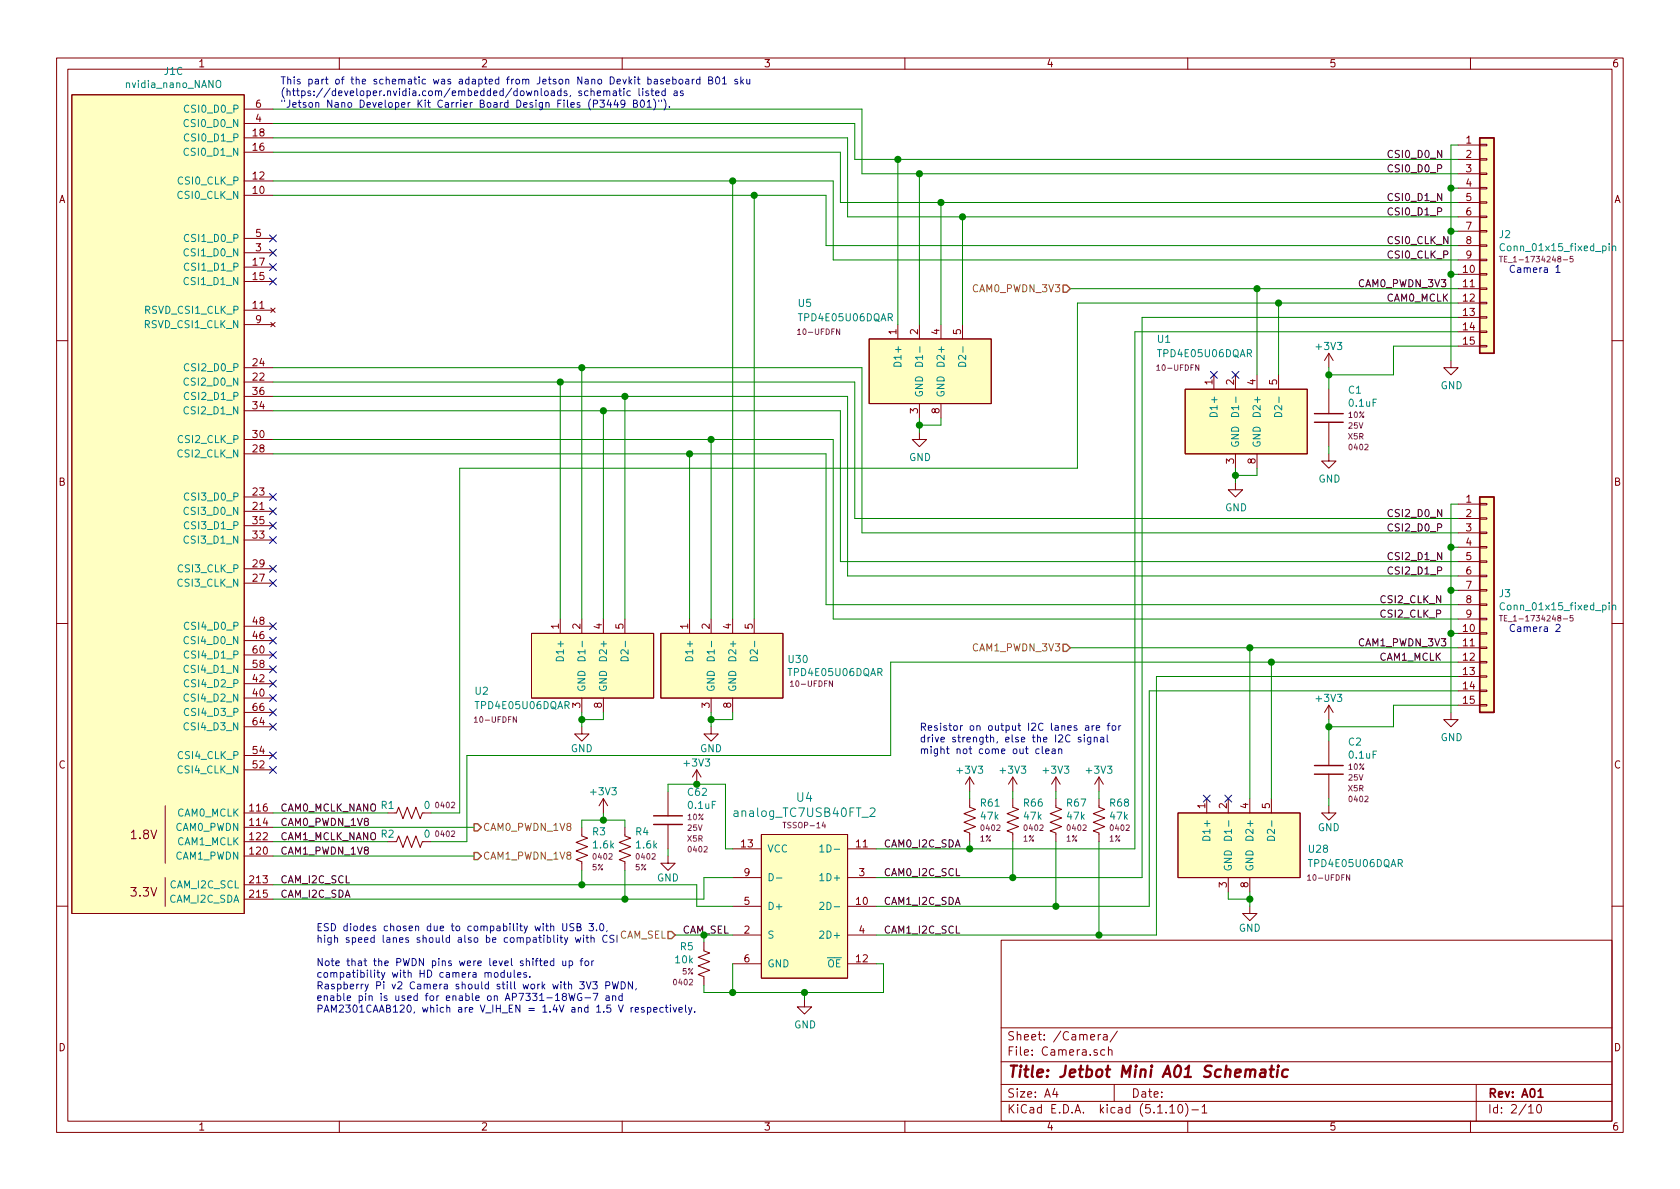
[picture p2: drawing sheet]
<svg xmlns="http://www.w3.org/2000/svg" width="297mm" height="210mm" viewBox="0 0 297 210" stroke-linecap="round" stroke-linejoin="round" font-family="sans-serif">
<g fill="none" stroke="#840000" stroke-width=".18">
<path d="M10 10.3h277v189.9h-277zM12 12.2h273v186.1h-273zM12.7 16.8h30.5v144.7h-30.5zM43.2 19.3h5.1M60 10.3v1.9M110 10.3v1.9M160 10.3v1.9M210 10.3v1.9M260 10.3v1.9M43.2 34.5h5.1M43.2 32h5.1M43.2 26.9h5.1"/>
<path d="M43.2 24.4h5.1M43.2 21.8h5.1M257.8 25.6h3.8M257.8 28.2h3.8M257.8 30.7h3.8M257.8 33.3h3.8M257.8 35.8h3.8M257.8 38.3h3.8M261.6 38.2h1.3v.3h-1.3zM261.6 35.7h1.3v.2h-1.3zM261.6 33.1h1.3v.3h-1.3zM261.6 30.6h1.3v.3h-1.3z"/>
<path d="M261.6 28.1h1.3v.2h-1.3zM261.6 25.5h1.3v.3h-1.3zM43.2 54.9h5.1M43.2 49.8h5.1M43.2 47.2h5.1M43.2 44.7h5.1M43.2 42.2h5.1M43.2 57.4h5.1M47.9 54.5l.7 .7M47.9 57l.7 .8M48.6 54.5l-.7 .7M48.6 57l-.7 .8"/>
<path d="M153.7 59.9h21.6v11.5h-21.6zM158.7 57.4v2.5M162.6 57.4v2.5M166.4 57.4v2.5M170.2 57.4v2.5M257.8 48.5h3.8M257.8 51h3.8M257.8 53.6h3.8M257.8 56.1h3.8M257.8 58.7h3.8M257.8 40.9h3.8M257.8 43.4h3.8"/>
<path d="M257.8 46h3.8M261.6 58.5h1.3v.3h-1.3zM261.6 56h1.3v.3h-1.3zM261.6 53.5h1.3v.2h-1.3zM261.6 50.9h1.3v.3h-1.3zM261.6 48.4h1.3v.2h-1.3zM261.6 45.8h1.3v.3h-1.3zM261.6 43.3h1.3v.3h-1.3zM261.6 40.8h1.3v.2h-1.3zM10 60.2h2M43.2 67.6h5.1M43.2 65h5.1"/>
<path d="M43.2 77.7h5.1M43.2 72.6h5.1M43.2 70.1h5.1M162.6 76.4v1.3h1.2l-1.2 1.3-1.3-1.3h1.3M162.6 71.4v2.5M166.4 71.4v2.5M209.5 68.8h21.6v11.5h-21.6zM214.6 66.3v2.5M218.4 66.3v2.5M222.2 66.3v2.5M226.1 66.3v2.5M234.9 62.5v2.5"/>
<path d="M234.9 68.8v4.3M234.9 74.7v4.3M234.9 62.5l-.7 1.2M234.9 62.5l.8 1.2M256.5 63.7v1.3h1.3l-1.3 1.3-1.2-1.3h1.2M257.8 61.2h3.8M261.6 61.1h1.3v.2h-1.3zM285 60.2h2M43.2 90.4h5.1M43.2 87.9h5.1M43.2 80.3h5.1M43.2 95.5h5.1"/>
<path d="M43.2 93h5.1M218.4 85.3v1.3h1.3l-1.3 1.3-1.2-1.3h1.2M218.4 80.3v2.5M222.2 80.3v2.5M234.9 80.3v1.2h1.3l-1.3 1.3-1.2-1.3h1.2M257.8 89.1h3.8M257.8 91.7h3.8M257.8 94.2h3.8M257.8 96.8h3.8M257.8 99.3h3.8M261.6 99.2h1.3v.2h-1.3zM261.6 96.6h1.3v.3h-1.3z"/>
<path d="M261.6 94.1h1.3v.3h-1.3zM261.6 91.6h1.3v.2h-1.3zM261.6 89h1.3v.3h-1.3zM10 110.3h2M43.2 103.1h5.1M43.2 100.6h5.1M43.2 113.3h5.1M43.2 110.7h5.1M43.2 118.4h5.1M43.2 115.8h5.1M94 112h21.6v11.4h-21.6zM99.1 109.5v2.5"/>
<path d="M102.9 109.5v2.5M106.7 109.5v2.5M110.5 109.5v2.5M116.8 112h21.6v11.4h-21.6zM121.9 109.5v2.5M125.7 109.5v2.5M129.5 109.5v2.5M133.3 109.5v2.5M257.8 112h3.8M257.8 114.5h3.8M257.8 117.1h3.8M257.8 119.6h3.8"/>
<path d="M257.8 101.8h3.8M257.8 104.4h3.8M257.8 106.9h3.8M257.8 109.5h3.8M261.6 119.5h1.3v.3h-1.3zM261.6 117h1.3v.2h-1.3zM261.6 114.4h1.3v.3h-1.3zM261.6 111.9h1.3v.2h-1.3zM261.6 109.3h1.3v.3h-1.3zM261.6 106.8h1.3v.3h-1.3zM261.6 104.3h1.3v.2h-1.3zM261.6 101.7h1.3v.3h-1.3z"/>
<path d="M285 110.3h2M43.2 123.4h5.1M43.2 120.9h5.1M43.2 136.1h5.1M43.2 133.6h5.1M43.2 128.5h5.1M43.2 126h5.1M102.9 128.5v1.3h1.2l-1.2 1.3-1.3-1.3h1.3M102.9 123.4v2.6M106.7 123.4v2.6M118.1 139.9v4.4M123.2 136.1l-.8 1.3"/>
<path d="M123.2 136.1v2.6M123.2 136.1l.8 1.3M125.7 128.5v1.3h1.3l-1.3 1.3-1.2-1.3h1.2M125.7 123.4v2.6M129.5 123.4v2.6M171.4 137.4v2.5M171.4 137.4l-.7 1.3M171.4 137.4l.8 1.3M179.1 137.4v2.5M179.1 137.4l-.8 1.3M179.1 137.4l.7 1.3M186.7 137.4v2.5"/>
<path d="M186.7 137.4l-.8 1.3M186.7 137.4l.8 1.3M194.3 137.4v2.5M194.3 137.4l-.8 1.3M194.3 137.4l.8 1.3M234.9 124.7v2.5M234.9 131.1v4.3M234.9 136.9v4.3M234.9 124.7l-.7 1.3M234.9 124.7l.8 1.3M256.5 126v1.2h1.3l-1.3 1.3-1.2-1.3h1.2M257.8 122.2h3.8"/>
<path d="M257.8 124.7h3.8M261.6 124.6h1.3v.2h-1.3zM261.6 122h1.3v.3h-1.3zM29.2 142.5v10.1M29.2 155.2v5.1M43.2 143.8h5.1M43.2 146.3h5.1M43.2 151.4h5.1M43.2 148.8h5.1M43.2 156.5h5.1M43.2 159h5.1M68.6 143.8h1.5l.4-1.1 .7 2.1 .8-2.1 .8 2.1 .7-2.1 .8 2.1 .4-1h1.5"/>
<path d="M68.6 148.8h1.5l.4-1 .7 2.1 .8-2.1 .8 2.1 .7-2.1 .8 2.1 .4-1.1h1.5M102.9 146.3v1.5l1 .4-2 .8 2 .7-2 .8 2 .8-2 .7 1 .4v1.5M106.7 141.2v2.6M106.7 141.2l-.8 1.3M106.7 141.2l.7 1.3M110.5 146.3v1.5l1 .4-2 .8 2 .7-2 .8 2 .8-2 .7 1 .4v1.5M118.1 151.4v1.2h1.3l-1.3 1.3-1.3-1.3h1.3M118.1 145.8v4.3M129.5 150.1h5.1M129.5 155.2h5.1M134.6 147.6h15.3v25.4h-15.3zM149.9 150.1h5"/>
<path d="M149.9 155.2h5M171.4 141.2v1.5l1.1 .4-2.1 .8 2.1 .7-2.1 .8 2.1 .8-2.1 .7 1 .4v1.5M179.1 141.2v1.5l1 .4-2 .8 2 .7-2 .8 2 .8-2 .7 1 .4v1.5M186.7 141.2v1.5l1 .4-2 .8 2 .7-2 .8 2 .8-2 .7 1 .4v1.5M194.3 141.2v1.5l1 .4-2 .8 2 .7-2 .8 2 .8-2 .7 1 .4v1.5M208.3 143.8h21.6v11.4h-21.6zM213.4 141.2v2.6M217.2 141.2v2.6M217.2 155.2v2.5M221 141.2v2.6M221 155.2v2.5M224.8 141.2v2.6"/>
<path d="M234.9 142.5v1.3h1.3l-1.3 1.2-1.2-1.2h1.2M10 160.2h2M124.5 166.6v1.5l1 .4-2.1 .8 2.1 .7-2.1 .8 2.1 .8-2.1 .7 1.1 .4v1.5M129.5 160.3h5.1M129.5 170.4h5.1M129.5 165.3h5.1M142.2 176.8v1.2h1.3l-1.3 1.3-1.2-1.3h1.2M149.9 160.3h5M149.9 170.4h5M149.9 165.3h5M177 166.3h108v32h-108zM221 160.3v1.2h1.2l-1.2 1.3-1.3-1.3h1.3"/>
<path d="M285 160.2h2M60 198.3v1.9M110 198.3v1.9M160 198.3v1.9M177 194.8h108M177 191.8h108M177 187.8h108M177 181.8h108M186.5 192.5l-.4 1h1M186.8 193v1M194.2 182.9v1M194.6 182.9l-.4 .3"/>
<path d="M195.1 183h.6l.1 .9M195.3 185.7l-.4-.1-.3 .3 .1 .6 .2 .1 .4-.1M195.8 183.3l-.5 .1-.3 .2 .3 .3 .5-.1M196 185.7l.2-.1 .3 .1 .1 .9M196 185.1v1.5M197 191.8v3M197.6 182.3l-1.3 2M206.8 195.8l.5-.5v1.5M206.8 196.8h.9M208.5 195.4l.1-.1a.8 .8 0 0 1 .5 .8 .8 .8 0 0 1-.5 .7 1 1 0 0 1-.1-1.4zM209.6 195.1a1.71 1.71 0 0 1 0 2.3M210 198.3v1.9"/>
<path d="M210.7 196.3h1.2M212.5 195.8l.5-.5v1.5M212.5 196.8h.9M260 198.3v1.9M261 191.8v6.5M270.3 195.8l.4-.5v1.5M270.3 196.8h.8M271.8 195.5l.4-.2a.94 .94 0 0 1 0 1.5 .79 .79 0 0 1-.4-1.3z"/>
</g>
<path d="M272 193l.4-.5v1.5M272 194h.8" fill="none" stroke="#840000" stroke-width=".3"/>
<path d="M221.1 189.4a.47 .47 0 0 1 .4-.3 .47 .47 0 0 1 .5 .3l-.2 1M223 189.2h.7l-.1 1.2M223.8 189.6l-.7 .1a.4 .4 0 0 0-.4 .3 .4 .4 0 0 0 .3 .4l.7-.1M224.5 189.1h.7M224.9 188.4l-.3 1.8 .1 .1 .4 .1M225.9 189.1l-.1 1.3M226 188.4v.2M227.7 189.2a.68 .68 0 0 0-1 .3v.8l.3 .1 .6-.1" fill="none" stroke="#840000" stroke-width=".41"/>
<path d="M261.6 24.4h2.6v38.1h-2.6zM232.4 74.7h5.1M232.4 73.1h5.1M261.6 87.9h2.6v38.1h-2.6zM232.4 136.9h5.1M232.4 135.4h5.1M115.6 145.8h5M115.6 144.3h5" fill="none" stroke="#840000" stroke-width=".25"/>
<g fill="#ffffc2" stroke="#ffffc2" stroke-width=".18">
<path d="M153.7 59.9h21.6v11.5h-21.6z"/>
<path d="M116.8 112h21.6v11.4h-21.6z"/>
<path d="M94 112h21.6v11.4h-21.6z"/>
<path d="M261.6 87.9h2.6v38.1h-2.6z"/>
<path d="M209.5 68.8h21.6v11.5h-21.6z"/>
<path d="M261.6 24.4h2.6v38.1h-2.6z"/>
<path d="M12.7 16.8h30.5v144.7h-30.5z"/>
<path d="M134.6 147.6h15.3v25.4h-15.3z"/>
<path d="M208.3 143.8h21.6v11.4h-21.6z"/>
</g>
<g fill="none" stroke="#008484" stroke-width=".18">
<path d="M38.3 14.4a.45 .45 0 0 1 .7 0 .88 .88 0 0 1-.3 1.1l-.3-.1a1.07 1.07 0 0 1-.1-1zM266 43.2a.6 .6 0 0 0-.8 .4 .6 .6 0 0 0 .6 .7l.2-.1M284.5 43.1v.1M285.1 43.6l.2-.1 .3 .1 .1 .7M285.1 43.5v.8M158.2 64.2a.67 .67 0 0 1 .8-.1 .67 .67 0 0 1 .3 .7h-1.3zM162 64.2a.67 .67 0 0 1 .8-.1 .67 .67 0 0 1 .3 .7h-1.3zM165.8 64.2a.67 .67 0 0 1 .8-.1 .67 .67 0 0 1 .3 .7h-1.2zM169.6 64.2a.67 .67 0 0 1 .8-.1 .67 .67 0 0 1 .3 .7h-1.2zM214.1 73a.67 .67 0 0 1 .8 0 .67 .67 0 0 1 .3 .7h-1.3zM217.9 73a.67 .67 0 0 1 .8 0 .67 .67 0 0 1 .3 .7h-1.3zM221.7 73a.67 .67 0 0 1 .8 0 .67 .67 0 0 1 .3 .7h-1.3z"/>
<path d="M225.5 73a.67 .67 0 0 1 .8 0 .67 .67 0 0 1 .3 .7h-1.3zM98.5 116.2a.67 .67 0 0 1 .8 0 .67 .67 0 0 1 .3 .6h-1.3zM102.3 116.2a.67 .67 0 0 1 .8 0 .67 .67 0 0 1 .3 .6h-1.2zM106.1 116.2a.67 .67 0 0 1 .8 0 .67 .67 0 0 1 .3 .6h-1.2zM110 116.2a.67 .67 0 0 1 .7 0 .67 .67 0 0 1 .3 .6h-1.2zM121.4 116.2a.67 .67 0 0 1 .7 0 .67 .67 0 0 1 .4 .6h-1.3zM125.2 116.2a.67 .67 0 0 1 .8 0 .67 .67 0 0 1 .3 .6h-1.3zM129 116.2a.67 .67 0 0 1 .8 0 .67 .67 0 0 1 .3 .6h-1.3zM132.8 116.2a.67 .67 0 0 1 .8 0 .67 .67 0 0 1 .3 .6h-1.3zM266 106.7a.6 .6 0 0 0-.8 .4 .6 .6 0 0 0 .6 .7l.2-.1M284.5 106.6v.1M285.1 107.1l.2-.1 .3 .1 .1 .7"/>
<path d="M285.1 107v.8M136 154.5a.64 .64 0 0 1 .7 .6 .64 .64 0 0 1-.7 .6zM137.3 155.3h1M145 159.7l.4-.1 .3 .3-.1 .2-.7 .7h.8M145 149.8l.3-.4v1.3M145 154.8l.3-.3v1.2M145 150.7h.7M145 155.7h.7M153.8 143l.6-.1 .2 .1 .1 .3-.9 1.1h.9M212.8 148a.67 .67 0 0 1 .8-.1 .67 .67 0 0 1 .3 .7h-1.3zM216.6 148a.67 .67 0 0 1 .8-.1 .67 .67 0 0 1 .3 .7h-1.2zM220.4 148a.67 .67 0 0 1 .8-.1 .67 .67 0 0 1 .3 .7h-1.2z"/>
<path d="M224.3 148a.67 .67 0 0 1 .7-.1 .67 .67 0 0 1 .3 .7h-1.2zM145 164.8l.4-.2 .3 .4-.1 .2-.7 .7h.8"/>
</g>
<g fill="none" stroke="#840084" stroke-width=".18">
<path d="M141 58.4l.3-.2v1M141 59.2h.6M265.1 45.3h.6M265.4 45.3v1M266 45.8h.3M266.4 45.3h-.4v1h.4M278.1 45.3h-.5v.5h.5l.1 .3-.2 .2-.4-.1M204.5 64.8l.3-.3v1M204.5 65.5h.6M265.1 108.8h.6M265.4 108.8v1M266 109.3h.3"/>
<path d="M266.4 108.8h-.4v1h.4M278.1 108.8h-.5v.5h.5l.1 .3-.2 .2-.4-.1M83.9 127l.3-.3v1M83.9 127.7h.5M139.8 120.7l.2-.3v1M139.8 121.4h.5M231.2 155l.3-.3v1M231.2 155.7h.5"/>
</g>
<g fill="none" stroke="#008400" stroke-width=".18">
<path d="M48.3 19.3h104.1v11.4h105.4M48.3 34.5h97.7v8.9h111.8M48.3 21.8h102.8v6.4h106.7M48.3 24.4h101.6v13.9h107.9M48.3 26.9h100.3v8.9h109.2M48.3 32h99v14h110.5M129.5 32v77.5M133.3 34.5v75M158.7 28.2v29.2M162.6 30.7v26.7M166.4 35.8v21.6M170.2 38.3v19.1"/>
<path d="M256.5 33.3h1.3M257.8 25.6h-1.3v38.1M189.2 51h68.6M222.2 51v15.3M226.1 53.6v12.7M256.5 40.9h1.3M256.5 48.5h1.3M257.8 58.7h-57.1v91.4h-45.8M257.8 53.6h-67.3v29.2h-109.2v61h-5.1M257.8 56.1h-55.9v99.1h-47M48.3 77.7h99v31.8h110.5M48.3 70.1h101.6v31.7h107.9"/>
<path d="M48.3 72.6h100.3v26.7h109.2M48.3 65h104.1v29.2h105.4M48.3 67.6h102.8v24.1h106.7M99.1 67.6v41.9M102.9 65v44.5M106.7 72.6v36.9M110.5 70.1v39.4M125.7 77.7v31.8M162.6 73.9v2.5M166.4 73.9v1.3h-3.8M234.9 65v3.8M234.9 79v1.3"/>
<path d="M257.8 61.2h-11.4v5.1h-11.5M48.3 80.3h97.7v26.6h111.8M121.9 80.3v29.2M218.4 82.8v2.5M222.2 82.8v1.3h-3.8M256.5 96.8h1.3M257.8 89.1h-1.3v36.9M189.2 114.5h68.6M221 114.5v26.7M224.8 117.1v24.1M256.5 112h1.3M256.5 104.4h1.3"/>
<path d="M257.8 117.1h-100.3v16.5h-75v15.2h-6.3M257.8 119.6h-53.3v45.7h-49.6M102.9 126v2.5M106.7 126v1.2h-3.8M118.1 139.9v-1.2h10.2v11.4h1.2M125.7 126v2.5M129.5 126v1.2h-3.8M171.4 139.9v1.3M179.1 139.9v1.3M186.7 139.9v1.3M194.3 139.9v1.3M234.9 127.2v3.9"/>
<path d="M257.8 122.2h-54.6v38.1h-48.3M257.8 124.7h-11.4v3.8h-11.5M48.3 156.5h74.9v3.8h6.3M48.3 143.8h20.3M48.3 148.8h20.3M48.3 146.3h35.5M48.3 151.4h35.5M102.9 146.3v-1.3h7.6v1.3M102.9 153.9v2.6M106.7 143.8v1.2M110.5 153.9v5.1M118.1 150.1v1.3"/>
<path d="M129.5 155.2h-5v3.8h-76.2M171.4 148.8v1.3M179.1 148.8v6.4M186.7 148.8v11.5M194.3 148.8v16.5M217.2 157.7v1.3h3.8M221 157.7v2.6M234.9 141.2v1.3M119.4 165.3h10.1M124.5 165.3v1.3M129.5 170.4v5.1M142.2 175.5v1.3"/>
<path d="M154.9 170.4h1.3v5.1h-31.7v-1.3"/>
</g>
<path d="M188 50.4h.6l.6 .6-.6 .7h-.6zM188 113.9h.6l.6 .6-.6 .7h-.6zM83.8 150.7h.7l.6 .7-.6 .6h-.7zM83.8 145.7h.7l.6 .6-.6 .6h-.7zM118.1 164.7h.6l.7 .6-.7 .7h-.6z" fill="none" stroke="#848400" stroke-width=".25"/>
<g fill="none" stroke="#0000c2" stroke-width=".18">
<path d="M104.9 18.4l.6-.1 .2-.2-.1-.3-.2-.1h-.5v1.3M106.1 17.7h.8l-.4 .5 .3 .1v.6l-.6 .1-.1-.2M106.7 16.2l.2-.1h.3l.1 .8M106.7 16.1v.8M107.3 16.3l.2-.2h.3v.8M107.6 17.6l-.3 .9h.8M107.9 18.1v.9M108.4 16.1h.5l.1 .8M108.9 17.6l-.3 .9h.7M109 16.4h-.4l-.2 .2v.3h.6M109.2 18.1v.9M109.4 16.1h.5"/>
<path d="M109.6 15.6v1.1l.3 .2M110.3 16.1v.8M110.5 18.3l-.2 .2-.4-.1-.1-.1v-.5l.2-.1h.3l.2 .3a.97 .97 0 0 1-.2 .9l-.4 .1M111.5 16.1h-.4l-.3 .2 .2 .6h.5M112 18.3h.5l.2-.2-.1-.3-.6-.1v1.3h.5l.2-.2v-.3l-.3-.2M113 15.6v1.1l.2 .2M113.3 17.8l.2-.1a.67 .67 0 0 1 .5 .6 .67 .67 0 0 1-.5 .7l-.3-.5zM113.6 16.1v.8M114.4 18.1l.4-.4v1.3M114.4 19h.7M114.7 16.1h-.3l-.2 .2v.1l.5 .2v.3h-.5M115.1 16.1h.5"/>
<path d="M115.3 15.6v1.1l.3 .2M115.6 17.5a1.47 1.47 0 0 1 0 2M115.9 16.5l.6-.1v-.3h-.4l-.2 .2 .1 .6h.5M116.5 17.7v.3M117 17.7v.3M117.3 14.1l-.3-.1-.2 .2v.2l.5 .1v.3h-.5M117.4 17.5a1.47 1.47 0 0 1 0 2M117.6 16.1h-.3l-.3 .2 .1 .6h.5M117.6 15.6v1.3M117.8 14.4l.6-.1v-.2l-.4-.1-.2 .2 .1 .6h.5M118.4 18.8v.2M118.9 14.1l.4-.1 .3 .2-.1 .6h-.6"/>
<path d="M118.9 13.6v1.3M119.2 16.1h.5v.8M119.7 16.4h-.4l-.1 .2v.3h.5M120.2 14.1l.3-.1 .2 .2-.1 .6-.3 .1-.3-.3zM120.8 16.1h-.3l-.2 .2v.1l.5 .2v.3h-.5M121.3 14.1h.4l.1 .8M121.8 14.3l-.4 .1-.2 .1 .1 .3h.5M122.4 14v.9M122.8 14l-.4 .2M123.7 14.1l-.3-.1-.3 .2 .2 .6h.4M123.7 13.6v1.3M125.3 14.2l.6-.1 .1-.2-.1-.2-.6-.1v1.3h.5l.2-.2v-.3l-.3-.2"/>
<path d="M126.6 13.7l.2-.1a.67 .67 0 0 1 .5 .6 .67 .67 0 0 1-.5 .7l-.2-.3-.1-.2zM127.7 13.9l.4-.3v1.3M127.7 14.9h.7M130.4 14.1l-.3-.1-.2 .2 .1 .2 .4 .1v.3h-.5M131 13.6v1.3M131.1 14.4l.4 .5M131.5 14l-.5 .5M132 14l.1 .8 .3 .1 .2-.2M132.6 14v.9M275.1 47.3l.4-.4v1.3M275.1 48.2h.7M275.1 110.5l.5-.1 .2 .4-.7 .9h.7"/>
<path d="M183.7 132.5l-.3-.1-.3 .3 .1 .5h.5M184.3 132v1.1l.2 .2M184.9 132.8l.6-.1-.1-.2-.3-.1-.2 .2v.6h.5M186 132.5h.5l.1 .8M186.6 132.7l-.4 .1-.2 .2v.2h.6M187.2 132.6l.2-.2 .3 .1v.8M187.2 132.4v.9M191.1 130.4h-.3l-.2 .2 .1 .1 .4 .2v.3h-.5M191.7 129.9v.2M191.7 130.4v.8M191.9 128.4h.5l.1 .8M192.5 128.6l-.4 .1-.2 .1v.3h.6"/>
<path d="M192.9 130.4l-.1 1.1-.2 .1h-.3M192.9 130.4h-.4l-.2 .2 .1 .6h.5M193.1 128.3v.9M193.5 128.3l-.4 .2M193.5 130.5l.1-.1h.4v.8M193.5 130.4v.8M193.8 128.7l.6-.1v-.2l-.4-.1-.2 .2 .1 .6h.5M194.6 130.4h.5v.8M195.1 130.7h-.4l-.1 .2v.3h.5M195.8 129.9v1.1l.1 .2M195.8 128.3h.4M196.2 127.9l-.3 .2v1.1"/>
<path d="M196.7 128.4l.3-.1 .3 .2-.1 .6-.4 .1-.1-.2zM197.8 128.3v.9M198.2 128.3l-.4 .2M86.3 172.2l.2-.2h.3v.8M87.5 172h.3l.3 .2-.2 .6h-.3l-.1-.1zM89.2 172h-.4l-.3 .2 .2 .6h.5M89.2 171.5v1.3M89.7 172l.1 .8h.3l.2-.1M90.3 172v.8M90.9 171.5v1.1l.2 .2M91.5 172.4l.6-.1-.1-.3h-.3l-.2 .2 .1 .6h.4M93.1 172h-.3l-.2 .2 .1 .1 .4 .2v.3h-.5"/>
<path d="M93.7 172.7v.1M95.4 169.9h.5M95.6 169.5v1.1l.3 .2M96.2 170.3l.6-.1v-.2l-.4-.1-.2 .2 .1 .6h.5M97.4 163.9l.2-.2 .3 .1v.8M97.9 170l-.3-.1-.3 .2 .1 .6h.5M97.9 169.5v1.3M98.2 176.9h.7M98.6 165.4v.1M98.6 165.8v.8M99 165.8h.5M99.2 165.4v1.1l.3 .1"/>
<path d="M99.5 163.3v1.1l.2 .2 .4-.1 .1-.1v-1.1M99.5 169.9v.8l.3 .1 .2-.2M99.7 176.2l-.3-.2 .1-.3h.4l.2 .1v.3l-.6 .2-.1 .1v.3l.3 .2h.3l.2-.2-.1-.4-.2-.1M99.8 165.8l.3 .8M100 169.9v.9M100.4 165.8l-.4 1.1-.2 .2M100.6 175.7l.3 1.2 .2-.9 .3 .9 .3-1.2M100.6 170l.4-.1 .2 .2-.1 .6h-.5M100.6 169.9v1.3M101.5 163.4l-.5-.1-.2 .1v.4l.6 .3 .1 .3-.3 .2-.4-.1M101.7 165.8l.3 .8 .2-.6 .2 .6 .3-.8M102 163.9h.6l.1-.2-.1-.3-.6-.1v1.3h.5l.2-.1v-.3l-.3-.3"/>
<path d="M102.5 173.6h.8l-.4 .5 .3 .1 .1 .4-.3 .3-.5-.2M102.6 169.9h.4M102.8 175.7a.59 .59 0 0 0-.7 .6 .59 .59 0 0 0 .7 .6l.1-.5h-.3M103 169.5l-.3 .2v1.1M103.2 165.4v.1M103.2 165.8v.8M103.4 176.4h1M103.5 170l.3-.1 .3 .2-.1 .6-.3 .1-.2-.2zM103.6 165.8h.5M103.7 173.6l.4 1.3 .4-1.3M103.8 165.4v1.1l.3 .1M104.1 163.3h.8l-.4 .5 .4 .1v.6l-.2 .1-.6-.1"/>
<path d="M104.5 165.9l.2-.1 .3 .1 .1 .7M104.5 165.4v1.2M104.6 169.9v.9M104.8 173.6h.8l-.4 .5 .3 .1v.5l-.1 .2-.6-.2M104.9 175.7h.8l-.5 1.2M105 169.9l-.4 .2M105.5 164.5v.1M106.1 163.4l.2-.1a.67 .67 0 0 1 .5 .7 .67 .67 0 0 1-.5 .6l-.2-.2-.1-.3zM107.1 174.3l.6-.1 .1-.5-.2-.1h-.5v1.3M107.2 176.1h.4l.1 .8M107.3 164.5l-.1 .3M107.3 165.5a.6 .6 0 0 0-.8 .4 .6 .6 0 0 0 .6 .7l.2-.1"/>
<path d="M107.7 176.4h-.4l-.2 .2 .1 .3h.5M108.3 173.6l.3 1.3 .2-.9 .2 .9 .3-1.3M108.3 176.2l.2-.1h.3l.1 .8M108.3 176.1v.8M108.6 165.4h-.5l-.3 .2 .1 .3 .6 .3v.3l-.2 .1h-.5M109.8 173.6a.64 .64 0 0 1 .8 .6 .64 .64 0 0 1-.8 .7zM110 176.1h-.3l-.3 .2 .1 .6h.5M110 175.7v1.2M111.8 173.6v1.3l-.7-1.3v1.3M112.3 178.6l.6-.1v-.3l-.4-.1-.2 .2 .1 .6h.5M112.5 174.8l-.1 .3M113.9 178.2l-.3-.1-.2 .2 .1 .2 .4 .1v.3h-.5"/>
<path d="M114.5 178.2l.4-.1 .2 .3-.1 .5h-.5M114.5 178.1v1.3M115.6 178.6l.6-.1-.1-.3-.4-.1-.1 .2v.6h.5M117.3 178.2l-.4-.1-.2 .3 .1 .5h.5M117.6 178.1h.5M117.8 177.7v1.1l.3 .2M118.5 177.7v.1M118.5 178.1v.9M119 178.1l.3 .9 .3-.9M120 178.6l.6-.1v-.3l-.4-.1-.2 .2 .1 .6h.5M121.2 177.7v1.1l.2 .2M121.7 178.1l.3 .9"/>
<path d="M122.4 178.1l-.5 1.2-.2 .1M122.8 178.9v.1"/>
</g>
<g fill="#008400" stroke="#008400" stroke-width=".25">
<circle cx="170.2" cy="38.3" r=".51"/>
<circle cx="221" cy="159" r=".51"/>
<circle cx="256.5" cy="40.9" r=".51"/>
<circle cx="166.4" cy="35.8" r=".51"/>
<circle cx="121.9" cy="80.3" r=".51"/>
<circle cx="256.5" cy="33.3" r=".51"/>
<circle cx="142.2" cy="175.5" r=".51"/>
<circle cx="125.7" cy="77.7" r=".51"/>
<circle cx="129.5" cy="175.5" r=".51"/>
<circle cx="235" cy="66.3" r=".51"/>
<circle cx="218.4" cy="84.1" r=".51"/>
<circle cx="235" cy="128.5" r=".51"/>
<circle cx="224.8" cy="117.1" r=".51"/>
<circle cx="256.5" cy="112" r=".51"/>
<circle cx="256.5" cy="104.4" r=".51"/>
<circle cx="256.5" cy="96.8" r=".51"/>
<circle cx="123.2" cy="138.7" r=".51"/>
<circle cx="221" cy="114.5" r=".51"/>
<circle cx="110.5" cy="159" r=".51"/>
<circle cx="256.5" cy="48.5" r=".51"/>
<circle cx="102.9" cy="156.5" r=".51"/>
<circle cx="102.9" cy="127.2" r=".51"/>
<circle cx="162.6" cy="75.2" r=".51"/>
<circle cx="106.7" cy="145" r=".51"/>
<circle cx="125.7" cy="127.2" r=".51"/>
<circle cx="102.9" cy="65" r=".51"/>
<circle cx="226.1" cy="53.6" r=".51"/>
<circle cx="222.3" cy="51" r=".51"/>
<circle cx="99.1" cy="67.6" r=".51"/>
<circle cx="110.5" cy="70.1" r=".51"/>
<circle cx="194.3" cy="165.3" r=".51"/>
<circle cx="162.6" cy="30.7" r=".51"/>
<circle cx="158.8" cy="28.2" r=".51"/>
<circle cx="171.5" cy="150.1" r=".51"/>
<circle cx="133.4" cy="34.5" r=".51"/>
<circle cx="179.1" cy="155.2" r=".51"/>
<circle cx="106.7" cy="72.6" r=".51"/>
<circle cx="186.7" cy="160.3" r=".51"/>
<circle cx="129.5" cy="32" r=".51"/>
</g>
<g fill="none" stroke="#000084" stroke-width=".18">
<path d="M47.7 41.5l1.2 1.3M47.7 44.1l1.2 1.2M47.7 46.6l1.2 1.2M47.7 49.2l1.2 1.2M48.9 41.5l-1.2 1.3M48.9 44.1l-1.2 1.2M48.9 46.6l-1.2 1.2M48.9 49.2l-1.2 1.2M214 65.7l1.2 1.2M215.2 65.7l-1.2 1.2M217.8 65.7l1.2 1.2M219 65.7l-1.2 1.2"/>
<path d="M47.7 92.3l1.2 1.3M47.7 87.3l1.2 1.2M47.7 89.8l1.2 1.2M47.7 94.9l1.2 1.2M47.7 100l1.2 1.2M48.9 92.3l-1.2 1.3M48.9 87.3l-1.2 1.2M48.9 89.8l-1.2 1.2M48.9 94.9l-1.2 1.2M48.9 100l-1.2 1.2M47.7 102.5l1.2 1.2M47.7 110.1l1.2 1.2"/>
<path d="M47.7 112.7l1.2 1.2M47.7 115.2l1.2 1.2M47.7 117.7l1.2 1.3M48.9 102.5l-1.2 1.2M48.9 110.1l-1.2 1.2M48.9 112.7l-1.2 1.2M48.9 115.2l-1.2 1.2M48.9 117.7l-1.2 1.3M47.7 125.4l1.2 1.2M47.7 135.5l1.2 1.2M47.7 133l1.2 1.2M47.7 127.9l1.2 1.2"/>
<path d="M47.7 120.3l1.2 1.2M47.7 122.8l1.2 1.2M48.9 125.4l-1.2 1.2M48.9 135.5l-1.2 1.2M48.9 133l-1.2 1.2M48.9 127.9l-1.2 1.2M48.9 120.3l-1.2 1.2M48.9 122.8l-1.2 1.2M212.8 140.6l1.2 1.2M214 140.6l-1.2 1.2M216.6 140.6l1.2 1.2M217.8 140.6l-1.2 1.2"/>
</g>
<text font-size="2.8" fill="#840000" x="178" y="190.5">Title: Jetbot Mini A01 Schematic</text>
<text font-size="2.1" fill="#008484" x="140.9" y="141.8">U4</text>
<g font-size="2.1" fill="#840000">
<text x="23.2" y="148.4">1.8V</text>
<text x="23.2" y="158.5">3.3V</text>
<text x="178" y="184">Sheet: /Camera/</text>
<text x="178" y="186.7">File: Camera.sch</text>
<text x="178" y="196.9">KiCad E.D.A. kicad (5.1.10)-1</text>
<text x="178" y="194.1">Size: A4</text>
<text x="200" y="194.1">Date:</text>
<text x="263" y="194.1">Rev: A01</text>
<text x="263" y="196.9">Id: 2/10</text>
</g>
<text font-size="2.1" fill="#840084" x="130.3" y="144.5">analog_TC7USB40FT_2</text>
<g font-size="1.8" fill="#840000">
<text x="35" y="11.9">1</text>
<text x="85" y="11.9">2</text>
<text x="135" y="11.9">3</text>
<text x="185" y="11.9">4</text>
<text x="235" y="11.9">5</text>
<text x="285" y="11.9">6</text>
<text x="45.2" y="21.6">4</text>
<text x="45.2" y="19">6</text>
<text x="44.8" y="26.7">16</text>
<text x="44.8" y="24.1">18</text>
<text x="259.2" y="25.4">1</text>
<text x="259.2" y="27.9">2</text>
<text x="10.4" y="35.9">A</text>
<text x="44.8" y="34.3">10</text>
<text x="44.8" y="31.7">12</text>
<text x="259.2" y="30.5">3</text>
<text x="259.2" y="33">4</text>
<text x="259.2" y="35.6">5</text>
<text x="285.4" y="35.9">A</text>
<text x="45.2" y="41.9">5</text>
<text x="259.2" y="38.1">6</text>
<text x="259.2" y="40.6">7</text>
<text x="44.8" y="47">17</text>
<text x="45.2" y="44.4">3</text>
<text x="259.2" y="43.2">8</text>
<text x="259.2" y="45.7">9</text>
<text x="44.8" y="49.5">15</text>
<text x="258.7" y="48.3">10</text>
<text x="258.7" y="50.8">11</text>
<text x="258.7" y="53.3">12</text>
<text x="44.8" y="54.6">11</text>
<text x="45.2" y="57.1">9</text>
<text x="158.5" y="59.2" transform="rotate(-90 158.5 59.2)">1</text>
<text x="162.3" y="59.2" transform="rotate(-90 162.3 59.2)">2</text>
<text x="166.1" y="59.2" transform="rotate(-90 166.1 59.2)">4</text>
<text x="169.9" y="59.2" transform="rotate(-90 169.9 59.2)">5</text>
<text x="258.7" y="55.9">13</text>
<text x="258.7" y="58.4">14</text>
<text x="44.8" y="64.8">24</text>
<text x="258.7" y="61">15</text>
<text x="44.8" y="67.3">22</text>
<text x="44.8" y="69.8">36</text>
<text x="214.4" y="68" transform="rotate(-90 214.4 68)">1</text>
<text x="218.2" y="68" transform="rotate(-90 218.2 68)">2</text>
<text x="222" y="68" transform="rotate(-90 222 68)">4</text>
<text x="225.8" y="68" transform="rotate(-90 225.8 68)">5</text>
<text x="44.8" y="77.5">30</text>
<text x="44.8" y="72.4">34</text>
<text x="162.3" y="73.1" transform="rotate(-90 162.3 73.1)">3</text>
<text x="166.1" y="73.1" transform="rotate(-90 166.1 73.1)">8</text>
<text x="44.8" y="80">28</text>
<text x="218.2" y="82" transform="rotate(-90 218.2 82)">3</text>
<text x="222" y="82" transform="rotate(-90 222 82)">8</text>
<text x="10.4" y="85.9">B</text>
<text x="44.8" y="87.6">23</text>
<text x="259.2" y="88.9">1</text>
<text x="285.4" y="85.9">B</text>
<text x="44.8" y="90.2">21</text>
<text x="44.8" y="95.2">33</text>
<text x="44.8" y="92.7">35</text>
<text x="259.2" y="91.4">2</text>
<text x="259.2" y="94">3</text>
<text x="44.8" y="100.3">29</text>
<text x="259.2" y="96.5">4</text>
<text x="259.2" y="99.1">5</text>
<text x="259.2" y="101.6">6</text>
<text x="44.8" y="102.9">27</text>
<text x="259.2" y="104.1">7</text>
<text x="259.2" y="106.7">8</text>
<text x="44.8" y="113">46</text>
<text x="44.8" y="110.5">48</text>
<text x="98.8" y="111.2" transform="rotate(-90 98.8 111.2)">1</text>
<text x="102.6" y="111.2" transform="rotate(-90 102.6 111.2)">2</text>
<text x="106.4" y="111.2" transform="rotate(-90 106.4 111.2)">4</text>
<text x="110.2" y="111.2" transform="rotate(-90 110.2 111.2)">5</text>
<text x="121.7" y="111.2" transform="rotate(-90 121.7 111.2)">1</text>
<text x="125.5" y="111.2" transform="rotate(-90 125.5 111.2)">2</text>
<text x="129.3" y="111.2" transform="rotate(-90 129.3 111.2)">4</text>
<text x="133.1" y="111.2" transform="rotate(-90 133.1 111.2)">5</text>
<text x="258.7" y="111.8">10</text>
<text x="259.2" y="109.2">9</text>
<text x="44.8" y="118.1">58</text>
<text x="44.8" y="115.6">60</text>
<text x="258.7" y="114.3">11</text>
<text x="258.7" y="116.8">12</text>
<text x="258.7" y="119.4">13</text>
<text x="44.8" y="123.2">40</text>
<text x="44.8" y="120.6">42</text>
<text x="44.8" y="125.7">66</text>
<text x="102.6" y="125.2" transform="rotate(-90 102.6 125.2)">3</text>
<text x="106.4" y="125.2" transform="rotate(-90 106.4 125.2)">8</text>
<text x="125.5" y="125.2" transform="rotate(-90 125.5 125.2)">3</text>
<text x="129.3" y="125.2" transform="rotate(-90 129.3 125.2)">8</text>
<text x="258.7" y="121.9">14</text>
<text x="258.7" y="124.5">15</text>
<text x="44.8" y="128.3">64</text>
<text x="10.4" y="135.9">C</text>
<text x="44.8" y="135.9">52</text>
<text x="44.8" y="133.3">54</text>
<text x="285.4" y="135.9">C</text>
<text x="44.2" y="143.5">116</text>
<text x="213.1" y="143" transform="rotate(-90 213.1 143)">1</text>
<text x="216.9" y="143" transform="rotate(-90 216.9 143)">2</text>
<text x="220.7" y="143" transform="rotate(-90 220.7 143)">4</text>
<text x="224.5" y="143" transform="rotate(-90 224.5 143)">5</text>
<text x="44.2" y="146">114</text>
<text x="44.2" y="148.6">122</text>
<text x="131.1" y="149.9">13</text>
<text x="151.4" y="149.9">11</text>
<text x="44.2" y="151.1">120</text>
<text x="131.6" y="154.9">9</text>
<text x="151.9" y="154.9">3</text>
<text x="44.2" y="156.2">213</text>
<text x="44.2" y="158.7">215</text>
<text x="131.6" y="160">5</text>
<text x="151.4" y="160">10</text>
<text x="216.9" y="156.9" transform="rotate(-90 216.9 156.9)">3</text>
<text x="220.7" y="156.9" transform="rotate(-90 220.7 156.9)">8</text>
<text x="131.6" y="165.1">2</text>
<text x="151.9" y="165.1">4</text>
<text x="131.6" y="170.2">6</text>
<text x="151.4" y="170.2">12</text>
<text x="10.4" y="185.9">D</text>
<text x="285.4" y="185.9">D</text>
<text x="35" y="199.9">1</text>
<text x="85" y="199.9">2</text>
<text x="135" y="199.9">3</text>
<text x="185" y="199.9">4</text>
<text x="235" y="199.9">5</text>
<text x="285" y="199.9">6</text>
</g>
<g font-size="1.8" fill="#008484">
<text x="22.4" y="15.6">nvidia_nano_NANO</text>
<text x="29.1" y="13.3">J1C</text>
<text x="33" y="22.5">CSI0_D0_N</text>
<text x="33.1" y="19.9">CSI0_D0_P</text>
<text x="33" y="27.6">CSI0_D1_N</text>
<text x="33.1" y="25">CSI0_D1_P</text>
<text x="31.6" y="35.2">CSI0_CLK_N</text>
<text x="31.7" y="32.6">CSI0_CLK_P</text>
<text x="33" y="45.3">CSI1_D0_N</text>
<text x="33.1" y="47.9">CSI1_D1_P</text>
<text x="33.1" y="42.8">CSI1_D0_P</text>
<text x="265.1" y="42.1">J2</text>
<text x="265.9" y="44.4">Conn_01x15_fixed_pin</text>
<text x="33" y="50.4">CSI1_D1_N</text>
<text x="25.7" y="58">RSVD_CSI1_CLK_N</text>
<text x="25.8" y="55.5">RSVD_CSI1_CLK_P</text>
<text x="141.2" y="54.3">U5</text>
<text x="141.5" y="56.8">TPD4E05U06DQAR</text>
<text x="33.1" y="65.7">CSI2_D0_P</text>
<text x="159.4" y="64.3" transform="rotate(-90 159.4 64.3)">D1+</text>
<text x="163.2" y="63.8" transform="rotate(-90 163.2 63.8)">D1-</text>
<text x="167" y="64.3" transform="rotate(-90 167 64.3)">D2+</text>
<text x="170.8" y="63.8" transform="rotate(-90 170.8 63.8)">D2-</text>
<text x="204.7" y="60.6">U1</text>
<text x="205" y="63.2">TPD4E05U06DQAR</text>
<text x="232.9" y="61.9">+3V3</text>
<text x="33" y="68.2">CSI2_D0_N</text>
<text x="33.1" y="70.7">CSI2_D1_P</text>
<text x="163.2" y="70.4" transform="rotate(-90 163.2 70.4)">GND</text>
<text x="167" y="70.4" transform="rotate(-90 167 70.4)">GND</text>
<text x="238.5" y="69.6">C1</text>
<text x="238.6" y="71.9">0.1uF</text>
<text x="254.7" y="68.8">GND</text>
<text x="33" y="73.3">CSI2_D1_N</text>
<text x="215.3" y="73.1" transform="rotate(-90 215.3 73.1)">D1+</text>
<text x="219.1" y="72.7" transform="rotate(-90 219.1 72.7)">D1-</text>
<text x="222.9" y="73.1" transform="rotate(-90 222.9 73.1)">D2+</text>
<text x="226.7" y="72.7" transform="rotate(-90 226.7 72.7)">D2-</text>
<text x="31.6" y="80.9">CSI2_CLK_N</text>
<text x="31.7" y="78.4">CSI2_CLK_P</text>
<text x="160.7" y="81.5">GND</text>
<text x="219.1" y="79.2" transform="rotate(-90 219.1 79.2)">GND</text>
<text x="222.9" y="79.2" transform="rotate(-90 222.9 79.2)">GND</text>
<text x="33.1" y="88.5">CSI3_D0_P</text>
<text x="233.1" y="85.3">GND</text>
<text x="33" y="91.1">CSI3_D0_N</text>
<text x="33.1" y="93.6">CSI3_D1_P</text>
<text x="216.6" y="90.4">GND</text>
<text x="31.7" y="101.2">CSI3_CLK_P</text>
<text x="33" y="96.1">CSI3_D1_N</text>
<text x="31.6" y="103.8">CSI3_CLK_N</text>
<text x="265.1" y="105.6">J3</text>
<text x="265.9" y="107.9">Conn_01x15_fixed_pin</text>
<text x="33" y="113.9">CSI4_D0_N</text>
<text x="33.1" y="111.4">CSI4_D0_P</text>
<text x="33" y="119">CSI4_D1_N</text>
<text x="33.1" y="116.5">CSI4_D1_P</text>
<text x="99.7" y="116.3" transform="rotate(-90 99.7 116.3)">D1+</text>
<text x="103.5" y="115.9" transform="rotate(-90 103.5 115.9)">D1-</text>
<text x="107.3" y="116.3" transform="rotate(-90 107.3 116.3)">D2+</text>
<text x="111.1" y="115.9" transform="rotate(-90 111.1 115.9)">D2-</text>
<text x="122.6" y="116.3" transform="rotate(-90 122.6 116.3)">D1+</text>
<text x="126.4" y="115.9" transform="rotate(-90 126.4 115.9)">D1-</text>
<text x="130.2" y="116.3" transform="rotate(-90 130.2 116.3)">D2+</text>
<text x="134" y="115.9" transform="rotate(-90 134 115.9)">D2-</text>
<text x="139.5" y="117.2">U30</text>
<text x="139.6" y="119.6">TPD4E05U06DQAR</text>
<text x="33" y="124.1">CSI4_D2_N</text>
<text x="33.1" y="121.5">CSI4_D2_P</text>
<text x="84" y="122.9">U2</text>
<text x="84.3" y="125.4">TPD4E05U06DQAR</text>
<text x="103.5" y="122.4" transform="rotate(-90 103.5 122.4)">GND</text>
<text x="107.3" y="122.4" transform="rotate(-90 107.3 122.4)">GND</text>
<text x="126.4" y="122.4" transform="rotate(-90 126.4 122.4)">GND</text>
<text x="130.2" y="122.4" transform="rotate(-90 130.2 122.4)">GND</text>
<text x="232.9" y="124.1">+3V3</text>
<text x="33" y="129.2">CSI4_D3_N</text>
<text x="33.1" y="126.6">CSI4_D3_P</text>
<text x="238.5" y="131.8">C2</text>
<text x="254.7" y="131.1">GND</text>
<text x="31.6" y="136.8">CSI4_CLK_N</text>
<text x="31.7" y="134.2">CSI4_CLK_P</text>
<text x="100.9" y="133">GND</text>
<text x="121.1" y="135.6">+3V3</text>
<text x="123.8" y="133">GND</text>
<text x="169.4" y="136.8">+3V3</text>
<text x="177" y="136.8">+3V3</text>
<text x="184.6" y="136.8">+3V3</text>
<text x="192.2" y="136.8">+3V3</text>
<text x="238.6" y="134.2">0.1uF</text>
<text x="67.4" y="143">R1</text>
<text x="75" y="143">0</text>
<text x="104.6" y="140.6">+3V3</text>
<text x="121.7" y="140.7">C62</text>
<text x="121.8" y="143">0.1uF</text>
<text x="173.5" y="142.6">R61</text>
<text x="181.1" y="142.6">R66</text>
<text x="188.7" y="142.6">R67</text>
<text x="196.3" y="142.6">R68</text>
<text x="31" y="146.9">CAM0_PWDN</text>
<text x="31.3" y="144.4">CAM0_MCLK</text>
<text x="31.3" y="149.5">CAM1_MCLK</text>
<text x="67.4" y="148.1">R2</text>
<text x="75" y="148.1">0</text>
<text x="104.8" y="147.7">R3</text>
<text x="112.4" y="147.7">R4</text>
<text x="173.5" y="145">47k</text>
<text x="181.1" y="145">47k</text>
<text x="188.7" y="145">47k</text>
<text x="196.4" y="145">47k</text>
<text x="214" y="148.1" transform="rotate(-90 214 148.1)">D1+</text>
<text x="217.8" y="147.6" transform="rotate(-90 217.8 147.6)">D1-</text>
<text x="221.6" y="148.1" transform="rotate(-90 221.6 148.1)">D2+</text>
<text x="225.4" y="147.6" transform="rotate(-90 225.4 147.6)">D2-</text>
<text x="233" y="147">GND</text>
<text x="31" y="152">CAM1_PWDN</text>
<text x="105" y="150">1.6k</text>
<text x="112.6" y="150">1.6k</text>
<text x="116.2" y="155.9">GND</text>
<text x="135.6" y="150.7">VCC</text>
<text x="145.5" y="155.8">1D+</text>
<text x="146" y="150.7">1D-</text>
<text x="217.8" y="154.2" transform="rotate(-90 217.8 154.2)">GND</text>
<text x="221.6" y="154.2" transform="rotate(-90 221.6 154.2)">GND</text>
<text x="231.5" y="150.8">U28</text>
<text x="231.6" y="153.3">TPD4E05U06DQAR</text>
<text x="29.9" y="159.6">CAM_I2C_SDA</text>
<text x="30.1" y="157.1">CAM_I2C_SCL</text>
<text x="135.6" y="160.9">D+</text>
<text x="146" y="160.9">2D-</text>
<text x="135.6" y="166">S</text>
<text x="145.5" y="166">2D+</text>
<text x="219" y="164.8">GND</text>
<text x="119.5" y="170.4">10k</text>
<text x="120.3" y="168">R5</text>
<text x="135.6" y="171.1">GND</text>
<text x="146.3" y="171.1">OE</text>
<text x="140.4" y="181.9">GND</text>
</g>
<g font-size="1.8" fill="#0000c2">
<text x="49.5" y="14.9">This part of the schematic was adapted from Jetson Nano Devkit baseboard B01 sku</text>
<text x="49.5" y="17">(https://developer.nvidia.com/embedded/downloads, schematic listed as</text>
<text x="49.5" y="19">&quot;Jetson Nano Developer Kit Carrier Board Design Files (P3449 B01)&quot;).</text>
<text x="266.7" y="48.3">Camera 1</text>
<text x="266.7" y="111.8">Camera 2</text>
<text x="162.6" y="129.2">Resistor on output I2C lanes are for</text>
<text x="162.6" y="131.3">drive strength, else the I2C signal</text>
<text x="162.6" y="133.3">might not come out clean</text>
<text x="55.9" y="164.7">ESD diodes chosen due to compability with USB 3.0,</text>
<text x="55.9" y="166.7">high speed lanes should also be compatiblity with CSI</text>
<text x="109.4" y="166">CAM_SEL</text>
<text x="55.9" y="170.8">Note that the PWDN pins were level shifted up for</text>
<text x="55.9" y="172.9">compatibility with HD camera modules.</text>
<text x="55.9" y="174.9">Raspberry Pi v2 Camera should still work with 3V3 PWDN,</text>
<text x="55.9" y="177">enable pin is used for enable on AP7331-18WG-7 and</text>
<text x="55.9" y="179.1">PAM2301CAAB120, which are V_IH_EN = 1.4V and 1.5 V respectively.</text>
</g>
<g font-size="1.8">
<text x="245.1" y="27.9">CSI0_D0_N</text>
<text x="245.1" y="35.6">CSI0_D1_N</text>
<text x="245.1" y="30.5">CSI0_D0_P</text>
<text x="245.1" y="38.1">CSI0_D1_P</text>
<text x="245.1" y="45.7">CSI0_CLK_P</text>
<text x="245.1" y="43.2">CSI0_CLK_N</text>
<text x="240" y="50.8">CAM0_PWDN_3V3</text>
<text x="245.1" y="53.3">CAM0_MCLK</text>
<text x="245.1" y="94">CSI2_D0_P</text>
<text x="245.1" y="91.4">CSI2_D0_N</text>
<text x="245.1" y="101.6">CSI2_D1_P</text>
<text x="245.1" y="99.1">CSI2_D1_N</text>
<text x="243.8" y="106.7">CSI2_CLK_N</text>
<text x="243.8" y="109.2">CSI2_CLK_P</text>
<text x="240" y="114.3">CAM1_PWDN_3V3</text>
<text x="243.8" y="116.8">CAM1_MCLK</text>
<text x="49.5" y="143.5">CAM0_MCLK_NANO</text>
<text x="49.5" y="146">CAM0_PWDN_1V8</text>
<text x="49.5" y="148.6">CAM1_MCLK_NANO</text>
<text x="156.2" y="149.9">CAM0_I2C_SDA</text>
<text x="49.5" y="151.1">CAM1_PWDN_1V8</text>
<text x="156.2" y="154.9">CAM0_I2C_SCL</text>
<text x="49.5" y="158.7">CAM_I2C_SDA</text>
<text x="49.5" y="156.2">CAM_I2C_SCL</text>
<text x="156.2" y="160">CAM1_I2C_SDA</text>
<text x="156.2" y="165.1">CAM1_I2C_SCL</text>
</g>
<g font-size="1.8" fill="#848400">
<text x="172.2" y="51.7">CAM0_PWDN_3V3</text>
<text x="172.2" y="115.2">CAM1_PWDN_3V3</text>
<text x="85.3" y="146.9">CAM0_PWDN_1V8</text>
<text x="85.3" y="152">CAM1_PWDN_1V8</text>
</g>
<text font-size="1.8" fill="#008400" x="120.6" y="165.1">CAM_SEL</text>
<g font-size="1.4" fill="#840084">
<text x="266.5" y="46.4">TE_1-1734248-5</text>
<text x="141.5" y="59.2">10-UFDFN</text>
<text x="205" y="65.6">10-UFDFN</text>
<text x="238.4" y="77.7">X5R</text>
<text x="238.5" y="73.9">10%</text>
<text x="238.5" y="75.8">25V</text>
<text x="238.7" y="79.6">0402</text>
<text x="266.5" y="109.9">TE_1-1734248-5</text>
<text x="140.2" y="121.4">10-UFDFN</text>
<text x="84.3" y="127.8">10-UFDFN</text>
<text x="238.5" y="136.1">10%</text>
<text x="77.2" y="142.9">0402</text>
<text x="238.4" y="139.9">X5R</text>
<text x="238.5" y="138">25V</text>
<text x="238.7" y="141.8">0402</text>
<text x="77.2" y="148">0402</text>
<text x="121.6" y="148.8">X5R</text>
<text x="121.6" y="145">10%</text>
<text x="121.6" y="146.9">25V</text>
<text x="138.9" y="146.5">TSSOP-14</text>
<text x="173.3" y="148.8">1%</text>
<text x="173.6" y="146.9">0402</text>
<text x="180.9" y="148.8">1%</text>
<text x="181.2" y="146.9">0402</text>
<text x="188.5" y="148.8">1%</text>
<text x="188.8" y="146.9">0402</text>
<text x="196.2" y="148.8">1%</text>
<text x="196.5" y="146.9">0402</text>
<text x="104.7" y="153.9">5%</text>
<text x="105" y="152">0402</text>
<text x="112.3" y="153.9">5%</text>
<text x="112.6" y="152">0402</text>
<text x="121.8" y="150.7">0402</text>
<text x="231.6" y="155.7">10-UFDFN</text>
<text x="120.6" y="172.3">5%</text>
<text x="119.3" y="174.2">0402</text>
</g>
</svg>
